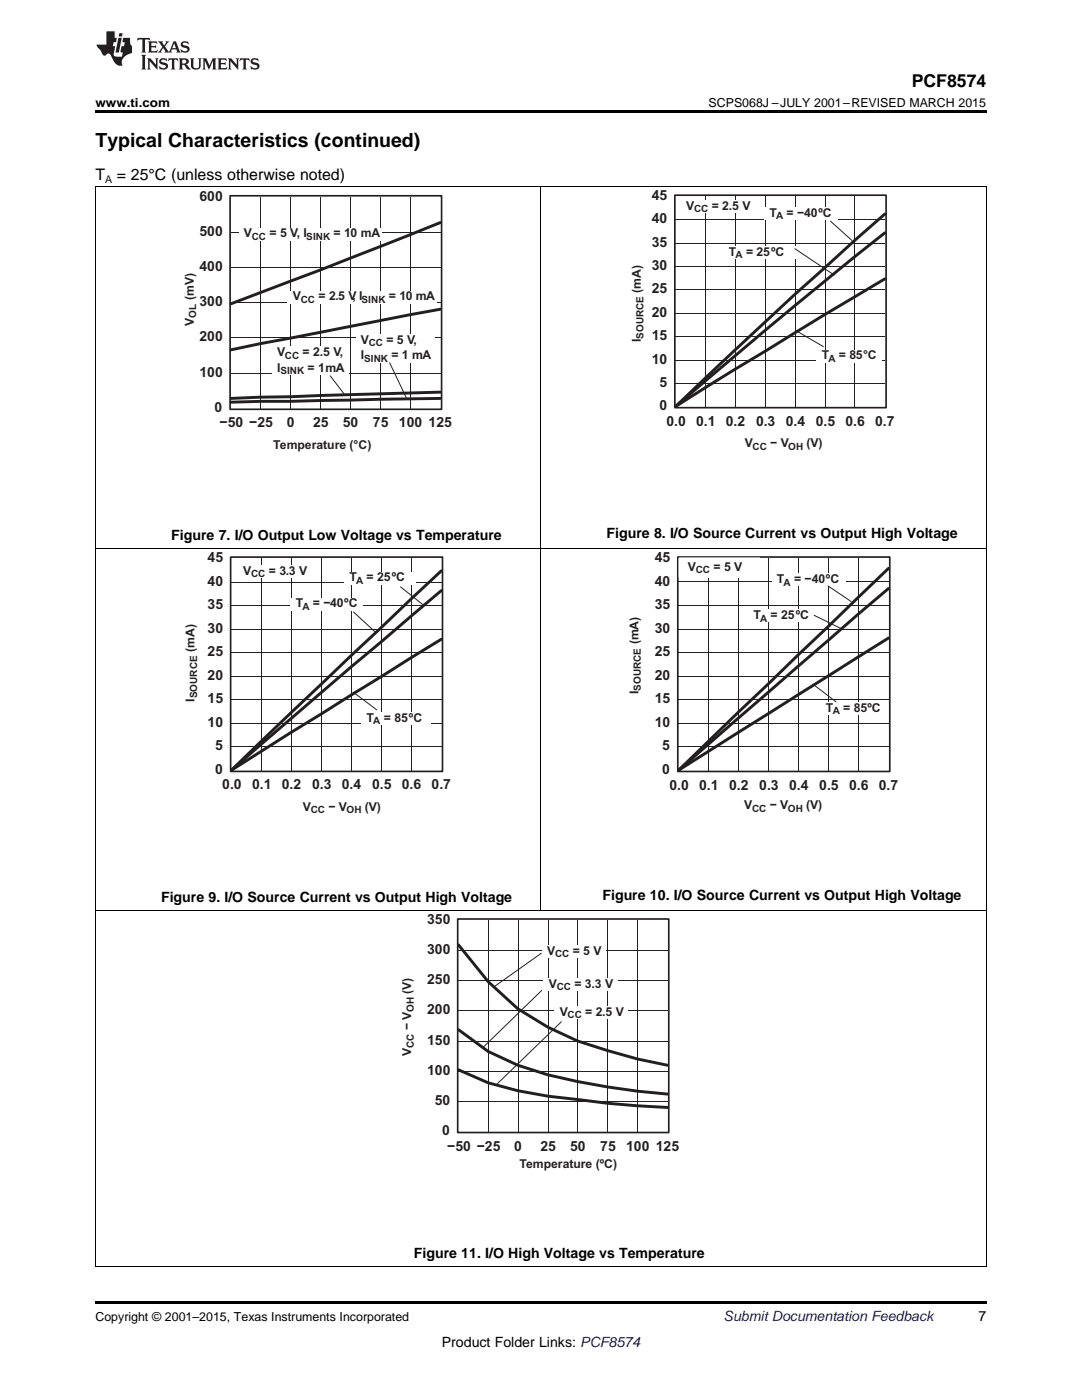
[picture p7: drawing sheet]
<svg xmlns="http://www.w3.org/2000/svg" width="216mm" height="279mm" viewBox="0 0 216 279" stroke-linecap="round" stroke-linejoin="round" font-family="sans-serif">
<path d="M19 259.7h177.8v.5h-177.8z" fill="#000"/>
<path d="M19.1 181.7v71.2M196.8 181.7v71.2M19 252.8h177.8" fill="none" stroke="#000" stroke-width=".2"/>
<g fill="none" stroke="#231f20" stroke-width=".2">
<path d="M91.5 195.7h41.8M91.5 189.7h41.8M97.5 183.6v42.3M103.4 183.6v42.3M108.1 197.7l-11.8 11.4M109.4 183.6v42.3M115.3 183.6v42.3M121.3 183.6v42.3M127.2 183.6v42.3M91.5 219.8h41.8M91.5 213.8h41.8M91.5 207.8h41.8"/>
<path d="M91.5 201.7h41.8"/>
</g>
<path d="M91.5 188.6l5.9 7.3 5.9 5.4 6 3.7 6 2.8 6 1.9 5.9 1.6 6 1.3M91.5 205.5l5.9 4.3 5.9 2.8 6 1.9a147.9 147.9 0 0 0 23.9 3.9M91.5 213.5l5.9 2.6 5.9 1.6 6 1.1 12 1.4 11.9 .8" fill="none" stroke="#231f20" stroke-width=".58"/>
<path d="M91.3 183.4h42.1v42.6h-42.1z" fill="none" stroke="#231f20" stroke-width=".33"/>
<g fill="#fff">
<path d="M108.2 188.7h12.7v2.4h-12.7z" fill-rule="evenodd"/>
<path d="M80.3 194.2h2.4v17.5h-2.4z" fill-rule="evenodd"/>
<path d="M108.5 195.2h14.9v2.5h-14.9z" fill-rule="evenodd"/>
</g>
<path d="M108 190.2l-9.5 6.8" fill="none" stroke="#231f20" stroke-width=".2"/>
<path d="M110.7 200.8h14.6v2.5h-14.6z" fill-rule="evenodd" fill="#fff"/>
<g fill="none" stroke="#231f20" stroke-width=".2">
<path d="M46.2 116.2h41.9M52.2 111.3v42.5M58.1 111.3v42.5M64.1 111.3v42.5M70.1 111.3v42.5M76.1 111.3v42.5M82.1 111.3v42.5M46.2 139.7h41.9M46.2 135h41.9M46.2 130.2h41.9M46.2 125.5h41.9M46.2 120.8h41.9"/>
<path d="M46.2 149.1h41.9M46.2 144.4h41.9M112 203.9l-12.8 12.4"/>
</g>
<path d="M19.1 109.4v72.3M107.9 109.4v72.3M196.8 109.4v72.3M19 181.6h177.8" fill="none" stroke="#000" stroke-width=".2"/>
<path d="M88 117.9l-18 15.2-23.8 20.6M88 113.9l-18 17-23.8 22.8M88 127.6l-41.8 26.1" fill="none" stroke="#231f20" stroke-width=".59"/>
<path d="M46 111.2h42.3v42.8h-42.3z" fill="none" stroke="#231f20" stroke-width=".33"/>
<g fill="#fff">
<path d="M47.5 112.9h14.3v2.4h-14.3z" fill-rule="evenodd"/>
<path d="M58 119.4h14.5v2.4h-14.5z" fill-rule="evenodd"/>
<path d="M68.7 114.2h14.3v2.4h-14.3z" fill-rule="evenodd"/>
<path d="M72.1 142.2h13.9v2.5h-13.9z" fill-rule="evenodd"/>
<path d="M59.4 160h17.5v2.3h-17.5z" fill-rule="evenodd"/>
<path d="M37 123.6h2.4v17.5h-2.4z" fill-rule="evenodd"/>
</g>
<g fill="none" stroke="#231f20" stroke-width=".2">
<path d="M79.9 117.1l4.5 3.6M135.4 116.1h42M141.4 111.3v42.5M147.3 111.3v42.5M153.4 111.3v42.5M159.3 111.3v42.5M165.4 111.3v42.5M171.3 111.3v42.5M70.5 138.1l4.7 3.5M70.5 122.1l4.3 4M135.4 139.7h42M135.4 135h42"/>
<path d="M135.4 130.2h42M135.4 125.5h42M135.4 120.8h42M135.4 149.1h42M135.4 144.4h42"/>
</g>
<path d="M177.3 117.4l-41.9 36.3M177.3 113.4l-41.9 40.3M177.3 127.3l-41.9 26.4" fill="none" stroke="#231f20" stroke-width=".59"/>
<path d="M135.2 111.2h42.3v42.8h-42.3z" fill="none" stroke="#231f20" stroke-width=".34"/>
<path d="M135.6 111.4h16v3.8h-16z" fill-rule="evenodd" fill="#fff"/>
<path d="M135.6 111.4h16v3.8h-16z" fill="none" stroke="#fff" stroke-width=".34"/>
<g fill="#fff">
<path d="M154 114.5h14.7v2.4h-14.7z" fill-rule="evenodd"/>
<path d="M163.8 140.2h13.1v2.5h-13.1z" fill-rule="evenodd"/>
<path d="M149.3 121.7h13.9v2.4h-13.9z" fill-rule="evenodd"/>
<path d="M147.5 159.7h17.5v2.3h-17.5z" fill-rule="evenodd"/>
<path d="M125.6 122h2.4v17.6h-2.4z" fill-rule="evenodd"/>
</g>
<g fill="none" stroke="#231f20" stroke-width=".2">
<path d="M52.1 39.2v42.3M58 39.2v42.3M64 39.2v42.3M69.9 39.2v42.3M76 39.2v42.3M81.9 39.2v42.3M46.1 53.4h41.8M46.1 46.4h41.8M46.1 74.5h41.8M46.1 67.4h41.8M46.1 60.4h41.8M165.2 116.9l4.6 3.1"/>
<path d="M162.2 136.5l4.6 3.6M162.5 122.8l5.4 2.7"/>
</g>
<path d="M19.1 37.2v72.3M107.9 37.2v72.3M196.8 37.2v72.3M19 109.4h177.8" fill="none" stroke="#000" stroke-width=".2"/>
<path d="M87.9 44.4l-23.9 9.5-17.9 6.7M87.9 61.7l-35.9 6.9-5.9 1.2M87.9 79.5l-41.8 .8M87.9 78.3l-41.8 1.2" fill="none" stroke="#231f20" stroke-width=".58"/>
<path d="M45.9 39.1h42.2v42.6h-42.2z" fill="none" stroke="#231f20" stroke-width=".33"/>
<g fill="#fff">
<path d="M47.7 45.5h28.4v2.4h-28.4z" fill-rule="evenodd"/>
<path d="M57.4 58.1h29.8v2.4h-29.8z" fill-rule="evenodd"/>
<path d="M71 66.7h15.7v5.6h-15.7z" fill-rule="evenodd"/>
<path d="M54.3 69.2h15.3v5.6h-15.3z" fill-rule="evenodd"/>
<path d="M36.9 48.5h2.3v17.5h-2.3z" fill-rule="evenodd"/>
</g>
<g fill="none" stroke="#231f20" stroke-width=".2">
<path d="M140.8 39.1v42.1M146.7 39.1v42.1M152.7 39.1v42.1M158.7 39.1v42.1M164.7 39.1v42.1M170.6 39.1v42.1M134.8 57.9h41.8M134.8 53.2h41.8M134.8 48.5h41.8M134.8 43.8h41.8M65.9 75l2.7 3.6M77.8 72.4l3.4 7.2"/>
<path d="M134.8 76.6h41.8M134.8 71.9h41.8M134.8 67.2h41.8M134.8 62.5h41.8"/>
</g>
<path d="M176.6 55.7l-29.9 18-11.9 7.4M176.6 46.5l-18 14.5-23.8 20.1M176.6 42.7l-18 16-23.8 22.4" fill="none" stroke="#231f20" stroke-width=".58"/>
<path d="M134.7 39h42.1v42.4h-42.1z" fill="none" stroke="#231f20" stroke-width=".33"/>
<g fill="#fff">
<path d="M135.9 40h15.8v2.5h-15.8z" fill-rule="evenodd"/>
<path d="M152.5 41.4h14.6v2.4h-14.6z" fill-rule="evenodd"/>
<path d="M144.4 49.2h14.7v2.4h-14.7z" fill-rule="evenodd"/>
<path d="M163 69.8h13v2.5h-13z" fill-rule="evenodd"/>
<path d="M147.6 87.5h17.4v2.3h-17.4z" fill-rule="evenodd"/>
<path d="M126.1 51.9h2.4v17.4h-2.4z" fill-rule="evenodd"/>
</g>
<path d="M158.6 49.6l7.9 5.3M165.7 44.1l4.3 3.9M158.9 66l5.4 3.2" fill="none" stroke="#231f20" stroke-width=".2"/>
<path d="M19 37.2h177.8" fill="none" stroke="#000" stroke-width=".2"/>
<path d="M19 22h177.8v.5h-177.8z" fill="#000"/>
<g fill="#231f20">
<path d="M27.5 7.6l-.1 .5 .4-.2h.6v.1v2.1l-.2 .4h1l-.3-.4v-2.1l.1-.1h.5l.5 .2-.2-.5zM29.5 8.3l.2 .3v1.5l-.2 .4h1.8l.2-.6a1.04 1.04 0 0 1-1.3 .2v-.7h.6l.3 .2v-.6l-.3 .2h-.6v-.6l.8-.1 .4 .3-.2-.5zM31.5 8.3l.9 1.1-.9 1.1h.8l-.2-.2 .5-.7 .4 .7-.2 .2h1.5l-.1-.2 .1-.4h.9l.1 .4-.2 .2h1l-.3-.3-.7-1.9h-.5l-.9 2-.8-1 .9-1h-.8l.1 .3-.3 .5-.4-.6 .2-.2zM34.7 8.6l.4 1h-.7zM36.3 8.4a.63 .63 0 0 0-.2 .7 .63 .63 0 0 0 .6 .4l.6 .2 .1 .2a.75 .75 0 0 1-.7 .4 .75 .75 0 0 1-.6-.5l.1 .7 .1-.1a1.11 1.11 0 0 0 1.5-.6 1.13 1.13 0 0 0-1.2-.8l-.1-.4a1.04 1.04 0 0 1 1.2 .2l-.2-.5-.1 .1-.5-.2zM28.2 10.9l.2 .4v2.2l-.2 .4h1l-.3-.4v-2.2l.3-.4zM29.3 11.6l.3 .4v1.5l-.3 .4h.8l-.2-.4v-1.3l1.5 1.7v-1.9l.2-.4h-.7l.2 .4v.9l-1.1-1.3zM32 11.8a.62 .62 0 0 0-.2 .7 .62 .62 0 0 0 .6 .4l.6 .1 .1 .3a.76 .76 0 0 1-.7 .3 .76 .76 0 0 1-.6-.4l.1 .7 .1-.1a1.11 1.11 0 0 0 1.5-.6 1.13 1.13 0 0 0-1.2-.8l-.1-.4a1.04 1.04 0 0 1 1.2 .2l-.2-.6-.1 .1-.5-.1zM33.7 11.6l-.2 .6a.61 .61 0 0 1 .8-.3v1.6l-.2 .4h.9l-.2-.4v-1.6a.63 .63 0 0 1 .8 .3l-.2-.6zM35.6 11.6l.3 .4v1.5l-.3 .4h1l-.2-.2v-.8l.5 .2a.76 .76 0 0 0 1.2 .7l-1-1a.58 .58 0 0 0 .6-.5 .58 .58 0 0 0-.5-.6zM36.4 11.9h.1a.45 .45 0 0 1 .5 .1 .45 .45 0 0 1 .1 .5l-.7 .2zM37.9 11.6l.2 .2a2.17 2.17 0 0 0 .3 1.9 .99 .99 0 0 0 1.6-.6v-1.1l.2-.4h-.7l.2 .2a1.92 1.92 0 0 1-.2 1.8 .6 .6 0 0 1-.9-.5v-1.1l.2-.4zM40.4 11.6l.2 .4v1.5l-.2 .4h.7l-.2-.4v-1.4l.8 1.8 .8-1.8v1.4l-.2 .4h.9l-.2-.4v-1.5l.2-.4h-.8l-.6 1.5-.6-1.5zM43.4 11.6l.2 .4v1.5l-.2 .4h1.8l.2-.6a1.04 1.04 0 0 1-1.3 .1v-.6h.5l.4 .2v-.6l-.4 .2h-.5v-.7h.8l.3 .3-.1-.6zM45.5 11.6l.2 .4v1.5l-.2 .4h.7l-.2-.4v-1.3l1.5 1.7v-1.9l.2-.4h-.7l.2 .4v.9l-1.1-1.3zM47.9 11.6l-.1 .6a.61 .61 0 0 1 .8-.3v1.6l-.3 .4h1l-.3-.4 .1-1.6a.63 .63 0 0 1 .7 .3l-.1-.6zM50.2 11.8a.62 .62 0 0 0-.2 .7 .62 .62 0 0 0 .6 .4l.6 .1 .2 .3a.76 .76 0 0 1-.8 .3 .76 .76 0 0 1-.6-.4l.1 .7 .2-.1a1.11 1.11 0 0 0 1.5-.6 1.13 1.13 0 0 0-1.3-.8l-.1-.4a1.04 1.04 0 0 1 1.2 .2l-.1-.6-.2 .1-.5-.1z"/>
<path d="M21.2 6.3v2.6h-1.9l.1 .4 .7 .9a.91 .91 0 0 0 1 .8 .56 .56 0 0 1 .5-.3 .56 .56 0 0 1 .5 .3l.4 .8a1.53 1.53 0 0 0 1.9 1.2 1.54 1.54 0 0 1 1-2.1l.9-.3v-1.4a1.52 1.52 0 0 1-.3-1.6h-1.4l-.2 .8h.5l-.2 .8h-.4l-.2 1v.2l.4 .1-.2 .8a1.93 1.93 0 0 1-1.6-.3l.3-1.8h-.5l.2-.8h.4l.2-.8h-.4v-1.3zM23.6 7.6l-.6 2.9h.7l.6-2.9zM23.8 6.6l-.1 .7h.6l.2-.7z"/>
</g>
<text font-size="3.9" x="19.1" y="29.3">Typical Characteristics (continued)</text>
<text font-size="3.5" x="181.9" y="17.3">PCF8574</text>
<g font-size="3.2">
<text x="19.1" y="36">T</text>
<text x="23.3" y="36">= 25°C (unless otherwise noted)</text>
</g>
<g font-size="2.8" fill="#231f20">
<text x="39.8" y="40.1">600</text>
<text x="130.1" y="40">45</text>
<text x="39.8" y="47.1">500</text>
<text x="130.1" y="44.5">40</text>
<text x="130.1" y="53.9">30</text>
<text x="130.1" y="49.2">35</text>
<text x="39.8" y="54.1">400</text>
<text x="130.1" y="58.6">25</text>
<text x="39.8" y="61.1">300</text>
<text x="130.1" y="63.2">20</text>
<text x="39.8" y="68.1">200</text>
<text x="130.1" y="67.9">15</text>
<text x="39.8" y="75.2">100</text>
<text x="130.1" y="72.6">10</text>
<text x="131.6" y="77.3">5</text>
<text x="42.8" y="82.2">0</text>
<text x="131.6" y="81.9">0</text>
<text x="43.8" y="85.3">−50 −25</text>
<text x="57.2" y="85.3">0</text>
<text x="62.5" y="85.3">25</text>
<text x="68.4" y="85.3">50</text>
<text x="74.4" y="85.3">75</text>
<text x="79.6" y="85.3">100 125</text>
<text x="133" y="85">0.0</text>
<text x="138.9" y="85">0.1</text>
<text x="144.8" y="85">0.2</text>
<text x="150.9" y="85">0.3</text>
<text x="156.8" y="85">0.4</text>
<text x="162.8" y="85">0.5</text>
<text x="168.7" y="85">0.6</text>
<text x="174.6" y="85">0.7</text>
<text x="41.4" y="112.2">45</text>
<text x="130.6" y="112.2">45</text>
<text x="41.4" y="116.9">40</text>
<text x="130.6" y="116.9">40</text>
<text x="41.4" y="121.6">35</text>
<text x="130.6" y="121.6">35</text>
<text x="41.4" y="130.9">25</text>
<text x="41.4" y="126.2">30</text>
<text x="130.6" y="130.9">25</text>
<text x="130.6" y="126.2">30</text>
<text x="41.4" y="135.7">20</text>
<text x="130.6" y="135.7">20</text>
<text x="41.4" y="140.4">15</text>
<text x="130.6" y="140.4">15</text>
<text x="41.4" y="145.1">10</text>
<text x="42.9" y="149.8">5</text>
<text x="130.6" y="145.1">10</text>
<text x="132.1" y="149.8">5</text>
<text x="42.9" y="154.5">0</text>
<text x="132.1" y="154.5">0</text>
<text x="44.3" y="157.6">0.0</text>
<text x="50.3" y="157.6">0.1</text>
<text x="56.2" y="157.6">0.2</text>
<text x="62.3" y="157.6">0.3</text>
<text x="68.2" y="157.6">0.4</text>
<text x="74.2" y="157.6">0.5</text>
<text x="80.2" y="157.6">0.6</text>
<text x="86.1" y="157.6">0.7</text>
<text x="133.6" y="157.6">0.0</text>
<text x="139.5" y="157.6">0.1</text>
<text x="145.5" y="157.6">0.2</text>
<text x="151.5" y="157.6">0.3</text>
<text x="157.4" y="157.6">0.4</text>
<text x="163.5" y="157.6">0.5</text>
<text x="169.4" y="157.6">0.6</text>
<text x="175.4" y="157.6">0.7</text>
<text x="85.2" y="184.4">350</text>
<text x="85.2" y="190.4">300</text>
<text x="85.2" y="196.4">250</text>
<text x="85.2" y="202.4">200</text>
<text x="85.2" y="208.5">150</text>
<text x="85.2" y="214.5">100</text>
<text x="86.7" y="220.5">50</text>
<text x="88.2" y="226.5">0</text>
<text x="89.2" y="229.6">−50 −25</text>
<text x="102.6" y="229.6">0</text>
<text x="107.8" y="229.6">25</text>
<text x="113.8" y="229.6">50</text>
<text x="119.8" y="229.6">75</text>
<text x="125" y="229.6">100 125</text>
</g>
<g font-size="2.8">
<text x="34.2" y="107.7">Figure 7. I/O Output Low Voltage vs Temperature</text>
<text x="121" y="107.4">Figure 8. I/O Source Current vs Output High Voltage</text>
<text x="32.1" y="179.9">Figure 9. I/O Source Current vs Output High Voltage</text>
<text x="120.2" y="179.6">Figure 10. I/O Source Current vs Output High Voltage</text>
<text x="82.6" y="251.1">Figure 11. I/O High Voltage vs Temperature</text>
<text x="195.3" y="263.6">7</text>
<text x="88.2" y="268.9">Product Folder Links: PCF8574</text>
</g>
<text font-size="2.8" fill="#0000c8" x="144.4" y="263.6">Submit Documentation Feedback</text>
<g font-size="2.5">
<text x="19" y="21.4">www.ti.com</text>
<text x="141.4" y="21.4">SCPS068J –JULY 2001–REVISED MARCH 2015</text>
<text x="19.1" y="263.6">Copyright © 2001–2015, Texas Instruments Incorporated</text>
</g>
<g font-size="2.4" fill="#231f20">
<text x="136.9" y="41.9">V</text>
<text x="142" y="41.9">= 2.5 V</text>
<text x="48.7" y="47.3">V</text>
<text x="53.8" y="47.3">= 5 V, I</text>
<text x="66.6" y="47.3">= 10 mA</text>
<text x="153.5" y="43.2">T</text>
<text x="157" y="43.2">= −40ºC</text>
<text x="145.4" y="51.1">T</text>
<text x="148.9" y="51.1">= 25ºC</text>
<text x="38.6" y="59.9" transform="rotate(-90 38.6 59.9)">(mV)</text>
<text x="58.4" y="60">V</text>
<text x="63.6" y="60">= 2.5 V, I</text>
<text x="77.6" y="60">= 10 mA</text>
<text x="127.9" y="58.4" transform="rotate(-90 127.9 58.4)">(mA)</text>
<text x="38.6" y="65" transform="rotate(-90 38.6 65)">V</text>
<text x="55.3" y="71.1">V</text>
<text x="60.4" y="71.1">= 2.5 V,</text>
<text x="72" y="68.6">V</text>
<text x="72" y="71.7">I</text>
<text x="77.1" y="68.6">= 5 V,</text>
<text x="78.1" y="71.7">= 1 mA</text>
<text x="127.9" y="68.3" transform="rotate(-90 127.9 68.3)">I</text>
<text x="164" y="71.7">T</text>
<text x="167.4" y="71.7">= 85°C</text>
<text x="55.3" y="74.2">I</text>
<text x="61.4" y="74.2">= 1mA</text>
<text x="54.5" y="89.6">Temperature (°C)</text>
<text x="148.6" y="89.3">V</text>
<text x="153.7" y="89.3">− V</text>
<text x="161" y="89.3">(V)</text>
<text x="137.3" y="113.9">V</text>
<text x="142.4" y="113.9">= 5 V</text>
<text x="48.5" y="114.7">V</text>
<text x="53.6" y="114.7">= 3.3 V</text>
<text x="69.7" y="116">T</text>
<text x="73.2" y="116">= 25ºC</text>
<text x="155" y="116.4">T</text>
<text x="158.5" y="116.4">= −40ºC</text>
<text x="59" y="121.2">T</text>
<text x="62.4" y="121.2">= −40ºC</text>
<text x="150.3" y="123.6">T</text>
<text x="153.8" y="123.6">= 25ºC</text>
<text x="38.8" y="130.1" transform="rotate(-90 38.8 130.1)">(mA)</text>
<text x="127.4" y="128.6" transform="rotate(-90 127.4 128.6)">(mA)</text>
<text x="38.8" y="140.1" transform="rotate(-90 38.8 140.1)">I</text>
<text x="127.4" y="138.6" transform="rotate(-90 127.4 138.6)">I</text>
<text x="164.8" y="142.1">T</text>
<text x="168.3" y="142.1">= 8</text>
<text x="171.7" y="142.1">5ºC</text>
<text x="73.1" y="144.1">T</text>
<text x="76.6" y="144.1">= 85ºC</text>
<text x="60.4" y="161.8">V</text>
<text x="65.5" y="161.8">− V</text>
<text x="72.8" y="161.8">(V)</text>
<text x="148.5" y="161.5">V</text>
<text x="153.6" y="161.5">− V</text>
<text x="160.9" y="161.5">(V)</text>
<text x="109.2" y="190.5">V</text>
<text x="114.3" y="190.5">= 5 V</text>
<text x="109.5" y="197.1">V</text>
<text x="114.6" y="197.1">= 3.3 V</text>
<text x="82.1" y="198.4" transform="rotate(-90 82.1 198.4)">(V)</text>
<text x="111.7" y="202.7">V</text>
<text x="116.8" y="202.7">= 2.5 V</text>
<text x="82.1" y="205.6" transform="rotate(-90 82.1 205.6)">− V</text>
<text x="82.1" y="210.7" transform="rotate(-90 82.1 210.7)">V</text>
<text x="103.7" y="233">Temperature (ºC)</text>
</g>
<text font-size="2.1" x="21" y="36.6">A</text>
<g font-size="2" fill="#231f20">
<text x="50.3" y="47.8">CC</text>
<text x="61.1" y="47.8">SINK</text>
<text x="138.5" y="42.4">CC</text>
<text x="154.9" y="43.7">A</text>
<text x="146.8" y="51.6">A</text>
<text x="39.1" y="63.4" transform="rotate(-90 39.1 63.4)">OL</text>
<text x="60" y="60.5">CC</text>
<text x="72.2" y="60.5">SINK</text>
<text x="56.9" y="71.6">C</text>
<text x="58.3" y="71.6">C</text>
<text x="73.6" y="69.1">CC</text>
<text x="128.4" y="67.7" transform="rotate(-90 128.4 67.7)">SOURCE</text>
<text x="55.9" y="74.7">SINK</text>
<text x="72.7" y="72.2">SINK</text>
<text x="165.3" y="72.2">A</text>
<text x="150.2" y="89.8">CC</text>
<text x="157.3" y="89.8">OH</text>
<text x="50.1" y="115.2">CC</text>
<text x="71.1" y="116.5">A</text>
<text x="138.8" y="114.4">CC</text>
<text x="156.4" y="116.9">A</text>
<text x="60.3" y="121.7">A</text>
<text x="151.7" y="124.1">A</text>
<text x="127.9" y="137.9" transform="rotate(-90 127.9 137.9)">SOURCE</text>
<text x="39.3" y="139.4" transform="rotate(-90 39.3 139.4)">SOURCE</text>
<text x="166.2" y="142.6">A</text>
<text x="74.5" y="144.6">A</text>
<text x="62" y="162.3">CC</text>
<text x="69.1" y="162.3">OH</text>
<text x="150.1" y="162">CC</text>
<text x="157.2" y="162">OH</text>
<text x="110.8" y="191">CC</text>
<text x="111.1" y="197.6">CC</text>
<text x="82.6" y="202" transform="rotate(-90 82.6 202)">OH</text>
<text x="113.3" y="203.2">CC</text>
<text x="82.6" y="209.1" transform="rotate(-90 82.6 209.1)">CC</text>
</g>
</svg>
